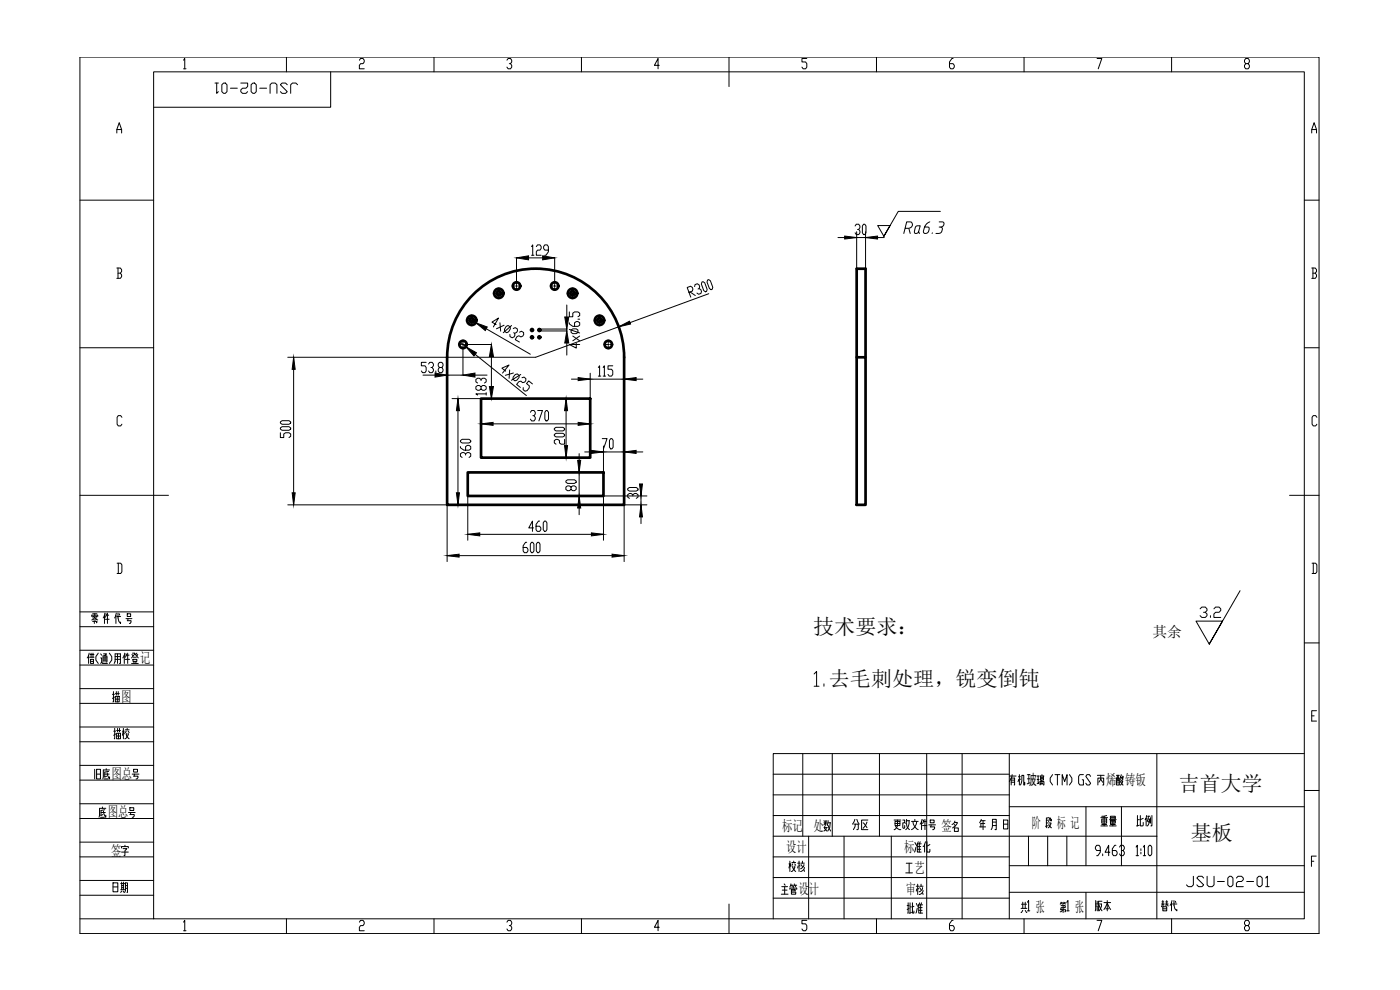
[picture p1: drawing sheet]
<svg xmlns="http://www.w3.org/2000/svg" width="420mm" height="297mm" viewBox="0 0 420 297" stroke-linecap="round" stroke-linejoin="round" font-family="sans-serif">
<!-- layer: 5 -->
<g fill="none" stroke="#000" stroke-width=".3">
<path d="M86 17.1v4.5M130.2 17.1v4.5M174.5 17.1v4.5M218.8 17.1v8.9M263 17.1v4.5M307.3 17.1v4.5M351.6 17.1v4.5M99.2 21.6v10.6h-53.1M24 60.1h22.1M391.4 60.1h4.5M24 104.3h22.1M391.4 104.3h4.5"/>
<path d="M24 148.6h26.6M387 148.6h8.9M391.4 192.9h4.5M391.4 226.1h-159.3v49.6M391.4 237.2h4.5M24 275.7h367.4v-254.1h-345.3v254.1M86 275.7v4.4M130.2 275.7v4.4M174.5 275.7v4.4M218.8 271.3v8.8M263 275.7v4.4M307.3 275.7v4.4"/>
<path d="M351.6 275.7v4.4"/>
</g>
<!-- layer: 9 -->
<path d="M24 17.1h371.9v263h-371.9z" fill="none" stroke="#000" stroke-width=".3"/>
<!-- layer: 10 -->
<g fill="none" stroke="#000" stroke-width=".3">
<path d="M55.1 18.1l.3-.5v3M107.9 18.1l.3-.5h.8l.3 .5v.5l-.3 .5h-.8l-.3 .5v1h1.4M152.1 18.1l.4-.5h.7l.4 .5v.5l-.4 .5h-.3M153.2 19.1l.4 .5v.5l-.4 .5h-.7l-.4-.5M197.9 19.6h-1.5l1.1-2v3M242.1 17.6h-1.4v1h1.1l.3 .5v1l-.3 .5h-.8l-.3-.5M286 17.6h-.3l-.7 1v1.5l.3 .5h.7l.4-.5v-.5l-.4-.5h-1M329.2 17.6h1.5l-1.1 3M373.9 19.1l-.4-.5v-.5l.4-.5h.7l.4 .5v.5l-.4 .5h-.7l-.4 .5v.5l.4 .5h.7l.4-.5v-.5l-.4-.5M35.1 39.9v-1l.7-2.1 .7 2.1v1M35.1 38.9h1.4M55.1 20.6h.7"/>
<path d="M393.7 39.9v-1l.7-2.1 .7 2.1v1M393.7 38.9h1.4M155 77.4v8M158.6 77.4h4.3M159.5 74l.4-.5v3.1M159.5 76.6h.7M161 74l.3-.5h.8l.3 .5v.5l-.3 .5h-.8l-.3 .6v1h1.4M164.6 75h-1.1l-.4-.5v-.5l.4-.5h.7l.4 .5v1.6l-.7 1h-.4M166.5 77.4v8M251.5 71.3h13.9M256.6 67.8l.4-.5h.7l.4 .5v.5l-.4 .5h-.3M257.1 69.5v11.1"/>
<path d="M257.7 68.8l.4 .5v.6l-.4 .5h-.7l-.4-.5M259.2 67.3h.3l.4 .5v2.1l-.4 .5h-.3l-.4-.5v-2.1zM259.8 69.5v11.1M35.1 80.4h1l.4 .5v.6l-.4 .5M35.4 82h.7l.4 .5v.5l-.4 .5h-1M35.4 80.4v3.1M139.9 96.1h1.2M140.3 95.4l2.5 1.4M141.6 95.9l-.2 .2M141.6 94.5v1.2M141.6 96.6v1.2M141.8 96.1h-.2v.3"/>
<path d="M142 96.1h1.2M145.9 98.6l13.3 7.7M148 88h1.2M148.9 97.4l-1.3-.7 2-1.3-1.5 2.7M149.7 87.8v.2h-.3M149.7 86.4v1.2M149.7 88.5v1.2M149.9 88h-.2v.3M150 96.8l.2 2.6M150.1 88h1.2M151.3 97.6l-2.3 1M151.9 97.9l.6-.2 .6 .3 .1 .7-.6 .9-.5 .2-.6-.3-.1-.7z"/>
<path d="M153.5 97.7l-2.5 2.1M153.7 85.8h.9M154 98.6l.6-.3 .6 .4 .1 .6-.3 .4-.5 .3-.3-.2M155 85.6v.2h-.2M155 86.3v.9M155.2 85.8h-.2v.2M155.5 85.8h.8M155.9 99.7l.6-.3 .6 .4 .1 .6-.3 .4-.6 .3-.6-.4-.5 .3-.6 .9 1.3 .7M159.1 99h.1M159.6 98.8v.2h-.2M159.6 98.5v.1M159.6 99.5h.1"/>
<path d="M159.9 99l-.3 .2M160.1 99h.1M161.3 99h.1M161.8 98.8v.2h-.2M161.8 98.5v.1M161.8 99.5h.1M161.9 98.7h8.2v.6h-8.2M162.1 99l-.3 .2M162.3 99h.1M165.1 85.8h.9M166.5 85.6v.2h-.2M166.5 86.3v.9"/>
<path d="M166.7 85.8h-.2v.2M166.9 85.8h.9M170.1 91.5v3.6M170.2 88h1.2M170.9 96.8v.4l1 .7h1.5l.6-.3v-.8l-.6-.3h-.5l-.5 .3v1.1M170.9 93.6v1.4h1v-1l.5-.4h1l.6 .4v.7l-.6 .3M170.9 98.8l3.1 1.1M171.4 99l.5-.3h1l.5 .3v.7l-.5 .4h-1l-.5-.4zM171.8 87.8v.2h-.2M171.8 86.4v1.2M171.8 88.5v1.2M172 88h-.2v.3"/>
<path d="M172.3 88h1.1M173.4 95.8h.6M178.3 96.1h1.2M179.9 95.9l-.2 .2M179.9 94.5v1.2M179.9 96.6v1.2M180.1 96.1h-.2v.3M180.3 96.1h1.3M206.8 87.7l1-.4 .1-.6-.1-.5-.6-.3-1 .4 1.1 2.9M207.1 87.6l1.6 1.1M208.5 86l.1-.6 .7-.3 .5 .4 .2 .5-.2 .6-.3 .1M209.8 86.6l.5 .3 .2 .5-.1 .6-.7 .3-.5-.4"/>
<path d="M210.7 84.6l.3-.1 .5 .4 .7 1.9-.1 .6-.4 .2-.5-.4-.7-2zM212.4 84l.3-.1 .5 .4 .7 1.9-.2 .6-.3 .1-.5-.3-.7-2zM212.7 88.1l-52 19.1h-74.3M393.7 80.4h1l.4 .5v.6l-.4 .5M394 82h.7l.4 .5v.5l-.4 .5h-1M394 80.4v3.1M88.1 107.2v44.3M126.9 112.6h3.7M127.9 108.7h-1.4v1.1h1l.4 .5v1l-.4 .5h-.7l-.3-.5M128.6 109.2l.4-.5h.7l.4 .5v.6l-.4 .5h-.4M129.7 110.3l.4 .5v.5l-.4 .5h-.7l-.4-.5M130.8 111.3v.5"/>
<path d="M131.9 110.3l-.4-.5v-.6l.4-.5h.7l.4 .5v.6l-.4 .5h-.7l-.4 .5v.5l.4 .5h.7l.4-.5v-.5l-.4-.5M135.7 119.6h8.7M137.4 119.6v31.9M137.6 103.4h.9M138.1 102.7l1.7 1.3M138.9 103.1v.3h-.2M138.9 103.8v8.8h-4.7v-5.3M138.9 102v.9M139.2 103.4l-.3 .2M139.4 103.4h8.1M142.6 106.3l15.4 12.4M147.5 107v9"/>
<path d="M151.8 111.4l-1.2-.9 2.2-1-2 2.4M153 111l-.2 2.5M154.1 111.9l-2.4 .7M154.5 100v.6l-.2 .5-.6 .3-.6-.4-.1-.6M154.7 112.4l.5-.2 .6 .5v.6l-.7 .8-.6 .2-.5-.5v-.6zM156.3 112.4l-2.8 1.7M156.7 113.3l.6-.2 .5 .5v.6l-.3 .4-.6 .2-.6-.5-.6 .2-.7 .8 1.2 1M159.1 101.2h.1M159.6 101l-.2 .2M159.6 100.7v.1M159.6 101.6v.1M159.8 115.2l-1.1-.9-.7 .8 .9 .7-.1 .6-.6 .8-.6 .2-.6-.5v-.6"/>
<path d="M159.9 101.2h-.3v.2M160.1 101.2h.1M161.3 101.2h.1M161.8 101v.2h-.2M161.8 100.7v.1M161.8 101.6v.1M162.1 101.2h-.3v.2M162.3 101.2h.1M169.9 119.6v17.7M170.1 102.9v3.6M171.5 113.8h21.4M171.9 100.8l2.1 1.5"/>
<path d="M172.9 103v1.4l-2-1h3.1M174 100.8l-2.1 1.5M177.1 112v7.6M179.6 110.3l.3-.5v3M179.6 112.8h.7M181 110.3l.4-.5v3M181 112.8h.7M181.2 103.4h.9M182.5 103.1v.3h-.2M182.5 102v.9M182.5 103.8v.9M182.8 103.4l-.3 .2"/>
<path d="M183 103.4h.9M183.9 109.8h-1.4v1h1l.4 .5v1l-.4 .5h-.7l-.3-.5M36.6 125.2l-.4-.5h-.7l-.4 .5v2.1l.4 .5h.7l.4-.5M84.1 129.8v1.5h1.1v-1.1l.5-.4h1l.5 .4v.7l-.5 .4M84.1 128.4l.6-.4h2l.5 .4v.3l-.5 .4h-2l-.6-.4zM84.1 126.6l.6-.4h2l.5 .4v.3l-.5 .4h-2l-.6-.4zM144.4 127.2h32.7M159.2 123.7l.3-.5h.8l.3 .5v.5l-.3 .5h-.4M160.3 124.7l.3 .6v.5l-.3 .5h-.8l-.3-.5M161.4 123.2h1.4l-1.1 3.1M163.9 123.2h.3l.4 .5v2.1l-.4 .5h-.3l-.4-.5v-2.1zM166.4 130.4l.5-.4h2l.5 .4v.3l-.5 .4h-2l-.5-.4z"/>
<path d="M166.4 128.6l.5-.4h2l.5 .4v.3l-.5 .4h-2l-.5-.4zM169.4 131.8v1.5h-1l-.5-.4v-.7l-.5-.4h-.5l-.5 .4v.7l.5 .4M173.8 136.1v18.3M175.5 135.6h17.4M180.7 131.6h1.5l-1.1 3.1M181.1 133.8v7.9h-9.1M183.3 131.6h.3l.4 .5v2.1l-.4 .5h-.3l-.4-.5v-2.1zM395.2 125.2l-.3-.5h-.8l-.3 .5v2.1l.3 .5h.8l.3-.5M86.4 151.5h47.8v17M140.4 148.8v13.3M160.2 158.4h-1.5l1.1-2.1v3.1M162 156.3h-.4l-.7 1.1v1.5l.3 .5h.8l.3-.5v-.5l-.3-.5h-1.1"/>
<path d="M163.4 156.3h.4l.3 .6v2l-.3 .5h-.4l-.4-.5v-2zM169.8 144.3l.5-.3h2.1l.5 .3v.4l-.5 .3h-2.1l-.5-.3zM171.4 146.1l.5-.3h.5l.5 .3v.8l-.5 .3h-.5l-.5-.3v-.8l-.6-.3h-.5l-.5 .3v.8l.5 .3h.5l.6-.3M172 148.8h22.1M181.1 148.8v13.3M188.4 146.6l.5-.3h2.1l.5 .3v.4l-.5 .3h-2.1l-.5-.3zM189.9 148.8v-.4l-.5-.3h-.5l-.5 .3v.7l.5 .4M189.9 148.4l.5-.3h.6l.5 .3v.7l-.5 .4M192.4 146.8v10.3M194.1 151.5h-6.8v17M35.1 169h1.1l.4 .5v2.1l-.4 .5h-1.1M35.5 169v3.1"/>
<path d="M134.2 166.7h53.1M140.4 160.3h40.7M158.1 162.7h-.4l-.7 1.1v1.5l.4 .5h.7l.3-.5v-.5l-.3-.5h-1.1M159.5 162.7h.4l.3 .5v2.1l-.3 .5h-.4l-.3-.5v-2.1zM161.3 162.7h.4l.4 .5v2.1l-.4 .5h-.4l-.3-.5v-2.1zM393.8 169h1.1l.3 .5v2.1l-.3 .5h-1.1M394.1 169v3.1M24 199.5h22.1M24 195.1h22.1M24 188h22.1M24 183.6h22.1M26.6 196.6v2.5"/>
<path d="M26.7 196l-.5 1.4M26.9 197.2h1.3M27 196.4h1.2M27.2 197.8h.9v1.3h-.9zM27.2 198.4h.9M27.3 196v1.2M27.5 186l.6-.2 .3-.6 .4 .6 .5 .2M27.5 185v-.4h1.8v.4M27.8 186.4h1.3l-.2 .4M27.8 185.4h.3M27.8 185h.4M27.8 184.2h1.3"/>
<path d="M27.9 196v1.2M28.2 186h.5M28.3 186.4v.7M28.4 184.2v1M28.7 185h.4M28.8 185.4h.3M29.5 196l-.7 1v1l.7 1.1M30.2 197.4h.3v1.3l-.3 .4M30.2 196.2l.3 .4M30.5 198.7l.3 .4h1.4M30.9 198.7v-1.9h1.2l-.2 1.9M30.9 197.4h1.2"/>
<path d="M30.9 198h1.2M31.1 196.2h.8l-.4 .6v1.9M31.4 184.6v2.5M31.4 196.6l.1 .2M31.5 183.9l-.5 1.5M31.6 185.8h1.2M31.9 184.6l-.3 .6M31.9 184.2v.4h.7M32.2 183.9v3.2M32.8 196l.7 1v1l-.7 1.1M34.3 199.1l.3-.7v-2.2h1.5v2.9h-.2M34.6 197.8h1.5"/>
<path d="M34.6 197h1.5M34.8 184.6v2.5M34.9 183.9l-.5 1.5M35 185h1.2M35.3 196.2v2.9M35.4 183.9l.3 2.5 .5 .7v-.5M35.8 184.2l.1 .4M37.3 196.6v2.5M37.5 196l-.6 1.4M37.6 197.8h1.3M37.8 185.6h1.8M37.9 196.6l-.3 .6"/>
<path d="M37.9 196.2v.4h.8M38.2 184.2h1v.8h-1zM38.2 186.2h1.1l-.2 .9h-.3M38.3 196v3.1M38.4 185.6l-.1 .6M39.5 199.1h2M39.6 196.4l.3 .4M39.8 196h.7v.2l-1 1.2M39.9 197.8h1.2v.6h-1.2zM40.1 197.2h.8M40.2 198.4v.7M40.5 196.2l1 1.2"/>
<path d="M40.8 198.4v.7M41.1 196l-.3 .4M41.3 196.4l-.2 .4M24 211h22.1M24 206.6h22.1M24 218.1h22.1M393.7 214.8h.7M395.1 213.2h-1.4v3.2h1.4M24 222.6h22.1M24 234.1h22.1M24 229.6h22.1M232.1 232.3h70.8"/>
<path d="M232.1 238.5h70.8M240.9 226.1v24.8M249.8 226.1v24.8M263.9 226.1v24.8M278.1 226.1v49.6M288.7 226.1v49.6M302.9 226.1v49.6M302.9 232.8h2M303.5 235.5v-2h1l-.2 2M303.5 234.1h1M303.5 234.7h1M303.8 232.4l-.2 .8-.7 1.3"/>
<path d="M305.7 233.9l-.2 .6M305.7 233.1h.5M305.9 232.4v3.1M306.1 233.7l.1 .2M307.5 234.7v.8h-.3v-2.9h-.5a4 4 0 0 1-.5 2.9M311.3 232.8h.5M311.3 233.9h.5M311.3 235.1h.3M311.6 232.8v2.3l.2-.2M312.1 235.5v-1h1.2l-.2 1M312.1 232.8h1.2M312.3 232.8v1.3h.8v-1.3"/>
<path d="M312.6 234.1l-.3 1.2 .6-.2M312.6 233.2l.3 .5M312.7 232.4v.4M312.9 233.2l-.3 .5M312.9 234.9l.1 .4M315.9 232.4l-.7 1.1v1l.7 1M316.6 232.4h1.5M317.3 232.4v3.1M318.8 235.5v-3.1l.7 2.1 .7-2.1v3.1M321 232.4l.7 1.1v1l-.7 1M325.1 232.4h-1l-.4 .5v2.1l.4 .5h1v-1.5h-.3M327.3 232.9l-.4-.5h-.7l-.3 .5 1.4 2.1-.4 .5h-.7l-.3-.5"/>
<path d="M329.3 232.6h2.1M329.5 235.5v-2h1.7v2h-.3M330.4 232.6v1.1l-.6 1M330.4 233.7l.5 1M335.1 233.5h.8v2h-.8zM335.1 232.6h.8M335.1 234.9h.8M335.3 232.6v1.7l-.2 .2M335.6 232.6v1.7h.3M336.5 232.4l-.3 .8 .9-.1v.1M336.5 233.2l-.3 .7M336.5 234.1l-.3 .6"/>
<path d="M336.5 234.3h.4v.2l-.7 1M336.5 234.7l.6 .8M336.8 233.2l.1 .7 .2-.2M336.9 232.8l.2 .3M347.2 226.1v49.6M24 245.6h22.1M24 241.2h22.1M24 257.1h22.1M24 252.7h22.1M36.5 254.4v-.4h2v.4M36.5 255.7h2M36.9 254.6h1.2l-.6 .7v1.4h-.3"/>
<path d="M37.5 253.6v.4M232.1 257.1h70.8M232.1 244.7h70.8M232.1 250.9h115.1M242.7 250.9v24.8M247.3 246.9h.8M247.3 248.3h1M247.3 246.2l.1 .3M247.6 247.9l-.2 .6 .7 .9M247.7 246.2v1.5M248 247.3l-.3-.4-.4 .6M248 248.3l-.2 .6-.5 .5"/>
<path d="M248.1 246.2l-.1 .3M248.6 247.7l.7 1.7M248.6 246.9h.7M248.6 246.2l-.3 1.5M249.2 246.9l-.2 1.4-.6 1.1M253.3 250.9v24.8M267.5 250.9v24.8M286.4 246.8h.9v.2l-.6 .8-.8 .6M286.4 248.4h1.2v1.1h-1.2zM286.4 247.4l.3 .4M286.6 246.3l-.4 .9-.5 .2M294 248.1h1.8"/>
<path d="M294.4 246.2h1.3M294.5 245.8l-.5 1.1M295 246.2v2.7M295.5 247.1h-1.1v1M297.5 248.9l.3-1v-2.1h1.2v3.1h-.4M297.8 246.7h1.2M297.8 247.7h1.2M301.2 246h1.3v2.7h-1.3zM301.2 247.3h1.3M302.9 242h88.5M302.9 259.7h88.5M314 246.1h.5"/>
<path d="M314 246.9h.5M314.5 247.7l-.7 .2M314.7 245.3l-.7 .2v2.9M314.8 246.9h.6v.2l-.3 .8-.6 .5M314.8 247.3l.8 1.1M315.6 245.9v.4h-.3v-.8h-.4l-.2 1M325.9 242v17.7M330.2 255.2h-1.1l-.4-.5v-.5l.4-.6h.7l.4 .6v1.5l-.7 1h-.4M330.9 256.2v.5M333.1 255.7h-1.5l1.1-2.1v3.1M334.9 253.6h-.4l-.7 1.1v1.5l.4 .5h.7l.4-.5v-.5l-.4-.5h-1.1M336 254.2l.3-.6h.8l.3 .6v.5l-.3 .5h-.4"/>
<path d="M336.6 242v17.7M337.1 255.2l.3 .5v.5l-.3 .5h-.8l-.3-.5M341 254.2l.3-.6v3.1M341 256.7h.7M342.4 254.7v.5M342.4 255.7v.5M343.1 254.2l.4-.6v3.1M343.1 256.7h.7M344.9 253.6h.4l.4 .6v2l-.4 .5h-.4l-.3-.5v-2zM393.6 258.4h.7M395 256.9h-1.4v3.1M24 264.2h22.1"/>
<path d="M24 268.6h22.1M55.1 276.7l.3-.6v3.2M55.1 279.3h.7M107.9 276.7l.3-.6h.8l.3 .6v.5l-.3 .5h-.8l-.3 .5v1.1h1.4M152.1 276.7l.4-.6h.7l.4 .6v.5l-.4 .5h-.3M153.2 277.7l.4 .5v.5l-.4 .6h-.7l-.4-.6M197.9 278.2h-1.5l1.1-2.1v3.2M232.1 263.3h70.8M232.1 269.5h70.8M234.5 268.3h2M234.6 266h1.8M234.8 267.1h1.4"/>
<path d="M235.3 265.2l.3 .4M235.5 266v2.3M237.1 266.9v-.4h2v.4M237.4 265.2l-.3 .8M237.4 265.6h.5M237.5 267.3h1.2v-.4h-1.2v1.4h1.3v-.6h-1.3M237.7 265.6l.1 .4M238.1 266.2v.3M238.4 265.2l-.3 .8M238.4 265.6h.7M238.7 265.6l.1 .4M242.1 276.1h-1.4v1.1h1.1l.3 .5v1l-.3 .6h-.8l-.3-.6"/>
<path d="M275 265.9h.7M275.1 266.7l-.1 .7M275.4 265.3v3.1M275.6 266.5l.1 .2M276 266.3l.4 .6M276 265.9h1M276.4 265.3v.6M276.9 266.3a1.21 1.21 0 0 1-1 1.3M277 267.2a1.19 1.19 0 0 1-1.1 1.2M286 276.1h-.3l-.7 1.1v1.5l.3 .6h.7l.4-.6v-.5l-.4-.5h-1M302.9 267.7h88.5M329.2 276.1h1.5l-1.1 3.2"/>
<path d="M373.9 277.7l-.4-.5v-.5l.4-.6h.7l.4 .6v.5l-.4 .5h-.7l-.4 .5v.5l.4 .6h.7l.4-.6v-.5l-.4-.5"/>
</g>
<!-- layer: SLD-0 -->
<path d="M308.7 250.9v8.8M314.4 250.9v8.8M320.2 250.9v8.8" fill="none" stroke="#000" stroke-width=".3"/>
<!-- layer: 0 -->
<g fill="none" stroke="#000" stroke-width=".8">
<path d="M134.2 107.2a26.6 26.6 0 0 1 26.6-26.6 26.6 26.6 0 0 1 26.5 26.6v44.3h-53.1v-44.3M144.4 119.6h32.7v17.7h-32.7zM257.1 107.2h2.7v44.3h-2.7zM257.1 107.2v-26.6h2.7v26.6M140.4 141.7h40.7v7.1h-40.7z"/>
<circle cx="141.6" cy="96.1" r="1.41"/>
<circle cx="141.6" cy="96.1" r=".67"/>
<circle cx="149.7" cy="88" r="1.41"/>
<circle cx="149.7" cy="88" r=".67"/>
<circle cx="155" cy="85.8" r="1.11"/>
<circle cx="159.7" cy="99" r=".29"/>
<circle cx="161.9" cy="99" r=".29"/>
<circle cx="166.5" cy="85.8" r="1.11"/>
<circle cx="171.8" cy="88" r="1.41"/>
<circle cx="171.8" cy="88" r=".67"/>
<circle cx="179.9" cy="96.1" r="1.41"/>
<circle cx="179.9" cy="96.1" r=".67"/>
<circle cx="139" cy="103.4" r="1.11"/>
<circle cx="159.7" cy="101.2" r=".29"/>
<circle cx="161.9" cy="101.2" r=".29"/>
<circle cx="182.6" cy="103.4" r="1.11"/>
</g>
<!-- layer: 10 -->
<g fill="#000" stroke="#000" stroke-width=".3">
<path d="M155 77.4l3.6-.6v1.2zM162.9 76.8l3.6 .6-3.6 .6zM253.5 70.8l3.6 .5-3.6 .4zM259.8 71.3l3.6-.5v.9zM142.8 96.8l3.4 1.3-.6 1.1zM169.5 95.1h1.2l-.6 3.6zM185.7 98.1l3.2-1.7 .3 .8zM88.1 107.2l.5 3.6h-.9zM130.6 111.9l3.6 .7-3.6 .5zM137.4 119.6l.5 3.6h-.9zM138.9 112.6l3.6-.7v1.2zM139.8 104l3.2 1.8-.8 1z"/>
<path d="M147.5 103.4l.6 3.6h-1.2zM170.1 99.3l.6 3.6h-1.2zM169.9 119.6l.4 3.6h-.9zM173.5 113.3l3.6 .5-3.6 .4zM187.3 113.8l3.6-.5v.9zM144.4 127.2l3.6-.5v.9zM169.4 133.7h.9l-.4 3.6zM173.5 126.7l3.6 .5-3.6 .4zM177.5 135.1l3.6 .5-3.6 .4zM187.3 135.6l3.6-.5v.9zM87.7 147.9h.9l-.5 3.6zM137 147.9h.9l-.5 3.6z"/>
<path d="M173.8 148.8l.5 3.6h-.9zM173.4 138.1h.9l-.5 3.6zM191.9 145.2h.9l-.4 3.6zM192.4 151.5l.4 3.6h-.9zM134.2 166.7l3.6-.4v.9zM140.4 160.3l3.6-.4v.9zM177.5 159.9l3.6 .4-3.6 .5zM183.7 166.3l3.6 .4-3.6 .5z"/>
</g>
<!-- layer: 0 -->
<path d="M244.3 202.2l.8-.7v4.4M244.3 205.9h1.5M247.3 205.2v.7" fill="none" stroke="#000" stroke-width=".3"/>
<path d="M282.2 63.4h-12.6l-4.3 7.5 1.8-3.2h-3.7l1.9 3.2M372.2 177.2l-9.3 16.1 4-6.9h-8l4 6.9" fill="none" stroke="#000" stroke-width=".3"/>
<text font-size="7.1" x="269.9" y="71.3">Ra6.3</text>
<g font-size="6.6">
<text x="63.1" y="29.3">JSU-02-01</text>
<text x="146.8" y="119.9" transform="rotate(-90 146.8 119.9)">183</text>
<text x="142.2" y="138.6" transform="rotate(-90 142.2 138.6)">360</text>
<text x="358.8" y="186.6">3.2</text>
<text x="32.8" y="223">描校</text>
<text x="27.2" y="234.9">旧底图总号号</text>
<text x="28.6" y="246.6">底图总号号</text>
<text x="254.7" y="250.1">分区</text>
<text x="267.1" y="250.1">更改文件号</text>
<text x="329.1" y="249.1">重量</text>
<text x="339.7" y="249.1">比例</text>
<text x="273" y="256.8">准化</text>
<text x="235.7" y="262.8">校核</text>
<text x="32.8" y="269.2">日期</text>
<text x="354.9" y="267.4">JSU-02-01</text>
<text x="270.9" y="275.2">批准</text>
<text x="327.4" y="274.5">版本</text>
<text x="347.5" y="274.5">替代</text>
</g>
<g font-size="6.3">
<text x="244.1" y="190.4">技术要求：</text>
<text x="248.8" y="205.9">去毛刺处理，锐变倒钝</text>
<text x="353.6" y="237.4">吉首大学</text>
<text x="357.4" y="251.9">基板</text>
</g>
<g font-size="5.3">
<text x="36.7" y="211.7" transform="rotate(-90 36.7 211.7)">描图</text>
<text x="274.8" y="263.2" transform="rotate(-90 274.8 263.2)">工艺</text>
</g>
<g font-size="4.9">
<text x="309" y="275.2" transform="rotate(-90 309 275.2)">共 张</text>
<text x="320.7" y="275.2" transform="rotate(-90 320.7 275.2)">第 张</text>
</g>
<text font-size="4.5" x="308.1" y="235.5">玻</text>
<g font-size="4.4">
<text x="345.9" y="191.2">其余</text>
<text x="42.1" y="199.1">记</text>
<text x="36.4" y="210.6">图</text>
<text x="33.5" y="233.7">图总</text>
<text x="331.9" y="235.5">烯</text>
<text x="337.7" y="235.5">铸钣</text>
<text x="32.3" y="245.2">图总</text>
<text x="234.7" y="249.5">标记</text>
<text x="244.2" y="249.4">处</text>
<text x="282.6" y="249.5">签</text>
<text x="309.7" y="248.4">阶</text>
<text x="317.2" y="248.4">标 记</text>
<text x="33.4" y="256.7">签</text>
<text x="236" y="255.6">设计</text>
<text x="271.3" y="255.7">标</text>
<text x="274.4" y="261.9">艺</text>
<text x="239.7" y="268.3">设计</text>
<text x="271.9" y="268.4">审</text>
<text x="310.9" y="273.8">张</text>
<text x="322.7" y="273.8">张</text>
</g>
</svg>
